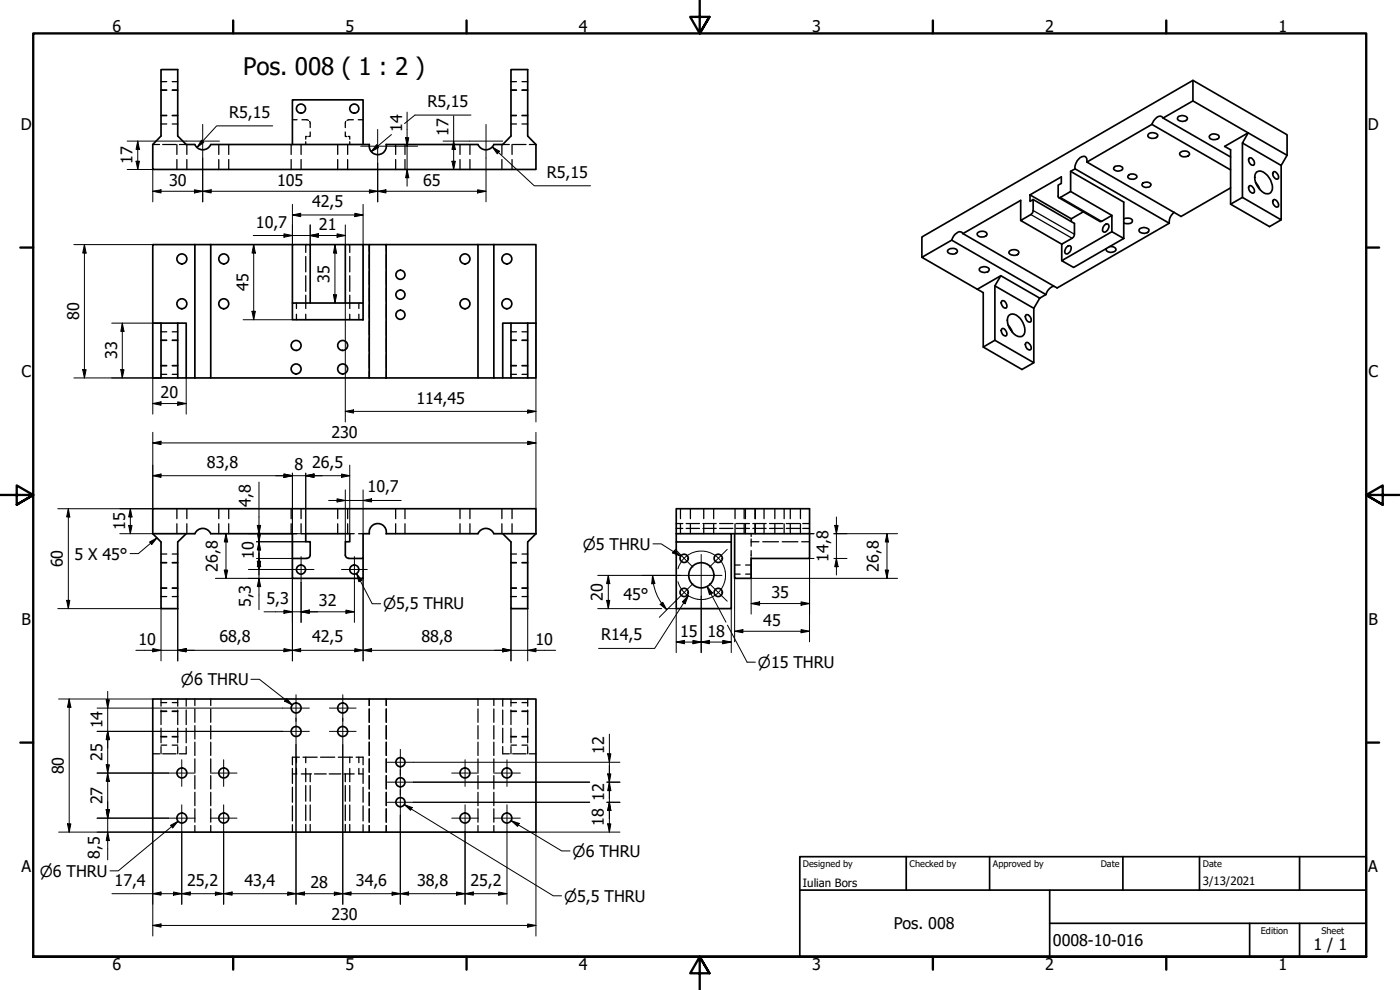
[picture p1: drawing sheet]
<svg xmlns="http://www.w3.org/2000/svg" width="420mm" height="297mm" viewBox="0 0 420 297" stroke-linecap="round" stroke-linejoin="round" font-family="sans-serif">
<!-- layer: Hidden (ISO) -->
<g fill="none" stroke="#000" stroke-width=".38">
<path d="M48.3 27h1.7M48.3 24.5h1.7M48.3 34.6h1.7M48.3 27.1h1.7M48.3 37.2h1.7M48.3 34.7h1.7M51.7 27h1.6M51.7 24.5h1.6M51.7 34.6h1.6M51.7 27.1h1.6M51.7 37.2h1.6M51.7 34.7h1.6"/>
<path d="M87.8 35.9h1.4M90.6 35.9l2 .2M92.9 36.4l.2 1.9M93.1 39.6v1.3h-.5M103.6 39.6v1.3h.5M103.8 36.4l-.2 1.9M106 35.9l-1.9 .2M107.5 35.9h1.5M153.4 27h1.6M153.4 24.5h1.6M153.4 34.6h1.6M153.4 27.1h1.6"/>
<path d="M153.4 37.2h1.6M153.4 34.7h1.6M156.7 27h1.7M156.7 24.5h1.7M156.7 34.6h1.7M156.7 27.1h1.7M156.7 37.2h1.7M156.7 34.7h1.7M45.8 43.4h2.1M48.8 43.4h4M53.1 43.4v2.9M53.1 47.9v2.9"/>
<path d="M53.8 43.4h2.1M56.1 43.4v2.9M56.1 47.9v2.9M65.7 43.4v2.9M65.7 47.9v2.9M68.6 43.4v2.9M68.6 47.9v2.9M87.4 43.4v2.9M87.4 47.9v2.9M90.4 43.4v2.9M90.4 47.9v2.9M91.8 42.5v.9"/>
<path d="M92.2 40.9h-.4v.9M101.3 43.4v2.9M101.3 47.9v2.9M104.3 43.4v2.9M104.3 47.9v2.9M104.5 40.9h.5v.9M105 42.5v.9M118.7 43.4v2.9M118.7 47.9v2.9M121.5 43.4v2.9M121.5 47.9v2.9M138 43.4v2.9"/>
<path d="M138 47.9v2.9M141 43.4v2.9M141 47.9v2.9M150.6 43.4v2.9M150.6 47.9v2.9M150.9 43.4h1.9M153.7 43.4v2.9M153.7 47.9v2.9M153.9 43.4h4M158.9 43.4h1.9M91.8 73.4v2.3M91.8 76.9v4.7"/>
<path d="M105 73.4v2.3M105 76.9v4.7M110.8 73.4v2M110.8 76.4v4M116 73.4v2M116 76.4v4M48.3 99.6h1.7M51.7 99.6h1.6M89 90.9v1.7M89 94.3v1.6M91.8 82.7v4.7M91.8 88.6v4"/>
<path d="M91.8 94.3v1.6M105 82.7v4.7M105 88.6v4M105 94.3v1.6M107.7 90.9v1.7M107.7 94.3v1.6M110.8 81.4v4M110.8 86.4v4M110.8 91.4v4M110.8 96.4v4M116 81.4v4M116 86.4v4"/>
<path d="M116 91.4v4M116 96.4v4M153.4 99.6h1.6M156.7 99.6h1.7M48.3 112.3h1.7M48.3 109.8h1.7M48.3 102h1.7M48.3 109.7h1.7M48.3 102.2h1.7M51.7 112.3h1.6M51.7 109.8h1.6M51.7 102h1.6"/>
<path d="M51.7 109.7h1.6M51.7 102.2h1.6M110.8 101.4v4M110.8 106.4v4M110.8 111.4v2M116 101.4v4M116 106.4v4M116 111.4v2M153.4 112.3h1.6M153.4 109.8h1.6M153.4 102h1.6M153.4 109.7h1.6"/>
<path d="M153.4 102.2h1.6M156.7 112.3h1.7M156.7 109.8h1.7M156.7 102h1.7M156.7 109.7h1.7M156.7 102.2h1.7M53.1 152.6v3M53.1 157.1v3M56.1 152.6v3M56.1 157.1v3M65.7 152.6v3M65.7 157.1v3"/>
<path d="M68.6 152.6v3M68.6 157.1v3M87.4 152.6v3M87.4 157.1v3M90.4 152.6v3M90.4 157.1v3M101.3 152.6v3M101.3 157.1v3M104.3 152.6v3M104.3 157.1v3M118.7 152.6v3M118.7 157.1v3"/>
<path d="M121.5 152.6v3M121.5 157.1v3M138 152.6v3M138 157.1v3M141 152.6v3M141 157.1v3M150.6 152.6v3M150.6 157.1v3M153.7 152.6v3M153.7 157.1v3M202.9 157.1h2M202.9 158.5h2"/>
<path d="M204.2 152.6v3M204.2 157.1v3M205.9 157.1h4M205.9 158.5h4M207.2 152.6v3M207.2 157.1v3M210.9 157.1h4M210.9 158.5h4M211.2 152.6v3M211.2 157.1v3M214.2 152.6v3M214.2 157.1v3"/>
<path d="M216 157.1h4M216 158.5h4M220.6 152.6v3M220.6 157.1v3M220.9 157.1h4M220.9 158.5h4M223.3 152.6v3M223.3 157.1v3M223.7 152.6v3M223.7 157.1v3M225.9 157.1h4M225.9 158.5h4"/>
<path d="M226.6 152.6v3M226.6 157.1v3M226.7 152.6v3M226.7 157.1v3M229.3 152.6v3M229.3 157.1v3M230.9 157.1h4M230.9 158.5h4M232.5 152.6v3M232.5 157.1v3M235.3 152.6v3M235.3 157.1v3"/>
<path d="M236 157.1h4M236 158.5h4M237.2 152.6v3M237.2 157.1v3M240.2 152.6v3M240.2 157.1v3M240.9 157.1h2.1M240.9 158.5h2.1M48.3 168.8h1.7M48.3 166.2h1.7M48.3 179h1.7M48.3 176.5h1.7"/>
<path d="M48.3 176.4h1.7M48.3 168.9h1.7M51.7 168.8h1.6M51.7 166.2h1.6M51.7 179h1.6M51.7 176.5h1.6M51.7 176.4h1.6M51.7 168.9h1.6M87.8 160.1h1.3M90.4 160.1h1.4M105 160.1h1.3M107.6 160.1h1.4"/>
<path d="M153.4 168.8h1.6M153.4 166.2h1.6M153.4 179h1.6M153.4 176.5h1.6M153.4 176.4h1.6M153.4 168.9h1.6M156.7 168.8h1.7M156.7 166.2h1.7M156.7 179h1.7M156.7 176.5h1.7M156.7 176.4h1.7M156.7 168.9h1.7"/>
<path d="M220.5 169.5h1.6M220.5 172.3h1.6M223.8 169.5h1.6M223.8 172.3h1.6M225.4 161.7v2.2M225.4 160.1v.9M225.4 165.2v1.7M225.4 167.2v.4M225.4 162.5h2.4M228.9 162.5h4.7M234.8 162.5h4.7M240.6 162.5h2.4"/>
<path d="M48.3 209.7v2.2M48.3 213v4.4M48.3 218.5v4.4M48.3 213.5h1.7M48.3 213.3h1.7M48.3 210.8h1.7M51.7 213.5h1.6M51.7 213.3h1.6M51.7 210.8h1.6M53.3 209.7v2.2M53.3 213v4.4M53.3 218.5v4.4"/>
<path d="M55.9 209.7v2.2M55.9 213v4.4M55.9 218.5v4.4M58.5 209.7v2M58.5 212.7v4M58.5 217.7v4M63.2 209.7v2M63.2 212.7v4M63.2 217.7v4M110.8 209.7v2M110.8 212.7v4M110.8 217.7v4"/>
<path d="M115.9 209.7v2M115.9 212.7v4M115.9 217.7v4M143.4 209.7v2M143.4 212.7v4M143.4 217.7v4M148.2 209.7v2M148.2 212.7v4M148.2 217.7v4M150.9 209.7v2.2M150.9 213v4.4M150.9 218.5v4.4"/>
<path d="M153.4 209.7v2.2M153.4 213v4.4M153.4 218.5v4.4M153.4 213.5h1.6M153.4 213.3h1.6M153.4 210.8h1.6M156.7 213.5h1.7M156.7 213.3h1.7M156.7 210.8h1.7M158.4 209.7v2.2M158.4 213v4.4M158.4 218.5v4.4"/>
<path d="M45.8 226.2h2.1M48.3 224v2.2M48.3 223.6h1.7M48.3 221.1h1.7M48.3 221h1.7M48.8 226.2h4M51.7 223.6h1.6M51.7 221.1h1.6M51.7 221h1.6M53.3 224v2.2M55.9 224v2.2h-2.1M58.5 222.7v4"/>
<path d="M58.5 227.7v4M58.5 232.7v4M58.5 237.7v4M63.2 222.7v4M63.2 227.7v4M63.2 232.7v4M63.2 237.7v4M87.8 232.2h1.3M87.8 230.6v4.5M87.8 236.2v4.5M89 227.2v1.6M89 230.6v1.6"/>
<path d="M89.9 227.2h-2.1v2.3M90.4 232.2h3.1M90.9 227.2h4.3M91.8 227.2v1.6M91.8 230.6v4M91.8 235.7v4.7M93.1 232.2v2.4M93.1 235.7v4.7M94.4 232.2h3.5M96.2 227.2h4.3M98.8 232.2h3.5M101.5 227.2h4.3"/>
<path d="M103.2 232.2h1.8v2.4M103.6 232.2v2.4M103.6 235.7v4.7M105 227.2v1.6M105 230.6v1.6h1.3M105 235.7v4.7M106.9 227.2h2.1v2.3M107.7 227.2v1.6M107.7 230.6v1.6h1.3M109 230.6v4.5M109 236.2v4.5M110.8 222.7v4"/>
<path d="M110.8 227.7v4M110.8 232.7v4M110.8 237.7v4M115.9 222.7v4M115.9 227.7v4M115.9 232.7v4M115.9 237.7v4M143.4 222.7v4M143.4 227.7v4M143.4 232.7v4M143.4 237.7v4M148.2 222.7v4"/>
<path d="M148.2 227.7v4M148.2 232.7v4M148.2 237.7v4M150.9 224v2.2h1.9M153.4 224v2.2M153.4 223.6h1.6M153.4 221.1h1.6M153.4 221h1.6M153.9 226.2h4M156.7 223.6h1.7M156.7 221.1h1.7M156.7 221h1.7"/>
<path d="M158.4 224v2.2M158.9 226.2h1.9M58.5 242.7v4M58.5 247.7v2M63.2 242.7v4M63.2 247.7v2M87.8 241.8v4.5M87.8 247.4v2.3M91.8 241.5v4.7M91.8 247.4v2.3M93.1 241.5v4.7M93.1 247.4v2.3"/>
<path d="M103.6 241.5v4.7M103.6 247.4v2.3M105 241.5v4.7M105 247.4v2.3M109 241.8v4.5M109 247.4v2.3M110.8 242.7v4M110.8 247.7v2M115.9 242.7v4M115.9 247.7v2M143.4 242.7v4M143.4 247.7v2"/>
<path d="M148.2 242.7v4M148.2 247.7v2"/>
</g>
<!-- layer: Visible (ISO) -->
<g fill="none" stroke="#000" stroke-width=".51">
<path d="M345.7 37.3l-19.5 11.3M345.7 37.3l23.6 13.7M349.1 35.4l8.9-5.1 16.6 9.6M349.1 35.4a1.34 1.34 0 0 0-2.4 .3l-1 1.6M349.1 35.4l20.2 11.7M353.5 35.2a1.82 1.82 0 0 1 2.9 .4 1.7 1.7 0 0 1-3-.1zM358 30.3v-6.2l-81.3 47v6.1M358 24.1l28.3 16.3v6.2M374.6 39.9l11.7 6.7-1.8 3-11.6-6.7zM374.6 39.9l-7.1 4 1.8 1v16.4l11.7 6.7 3.5-2M87.8 43.4v-13.4h21.2v13.4M110.8 43.4h-47.6a2.57 2.57 0 0 1-2.3 1.5 2.57 2.57 0 0 1-2.4-1.5"/>
<path d="M110.9 43.3a2.56 2.56 0 0 0 2.5 3.1 2.56 2.56 0 0 0 2.5-3h27.6a2.58 2.58 0 0 0 2.3 1.5 2.58 2.58 0 0 0 2.4-1.5h2.7l2.5-2.6v-19.9h5v19.9l2.4 2.6v7.4h-115v-7.4l2.5-2.6v-19.9h5v19.9l2.6 2.6h2.6M309.1 58.5v1.9l1-.5v3.3l-.2 .7-.5 .5-3.1 1.8 12.3 7.1M309.1 58.5l12.4 7.1M310.1 59.9l12.4 7.1v3.3l-.2 .7-.5 .5-3.2 1.8v4.9M317.8 59.3l12.3 7.2 .5-.1 3.1-1.8v4.9M321.3 51.4l15.9 9.2v11l-15 8.6-3.6-2 15.1-8.7 3.5 2.1M321.3 51.4v6.1l-3 1.7-.4 .2-.3-.3v-3.6l.9-.5v-1.9l-9.4 5.4M321.3 57.5l12.4 7.1M322.6 50.7l-1.3 .7M322.6 50.7l28.3 16.3M326.2 48.6a1.23 1.23 0 0 0-.4-1.5 1.23 1.23 0 0 0-1.6 .2l-.9 .9a3.5 3.5 0 0 0-.7 2.5M326.2 48.6l28.3 16.3 14.8-8.5"/>
<path d="M334.6 50l.4-.2a1.29 1.29 0 0 1 1.9 .9 1.63 1.63 0 0 1-2.7-.2zM338.8 52.4l1-.2a1.19 1.19 0 0 1 1.4 1 1.68 1.68 0 0 1-2.7-.3zM343.1 54.8l.4-.1a1.26 1.26 0 0 1 1.9 .9 1.57 1.57 0 0 1-2.7-.2zM344.6 40.3a1.82 1.82 0 0 1 2.9 .5 1.94 1.94 0 0 1-3 .1zM354.1 45.8a1.72 1.72 0 0 1 2.9 .5 1.73 1.73 0 0 1-3-.2zM363 40.7a1.8 1.8 0 0 1 2.9 .4 1.87 1.87 0 0 1-2.9 .2zM372.9 42.9v16.3l11.6 6.8v-16.4M372.9 59.2l-3.6 2.1M375 55.7a1.46 1.46 0 0 1 1.2 2.2 1.43 1.43 0 0 1-1.2-2.2zM375 47.4a1.49 1.49 0 0 1 1.2 2.2 1.49 1.49 0 0 1-1.2-2.2zM376.8 54.7l1.3 2.1M377.1 51.6a2.52 2.52 0 0 1 3.3 1 4.2 4.2 0 0 1 .9 5.2 2.36 2.36 0 0 1-3.2-1 4.2 4.2 0 0 1-1-5.2z"/>
<path d="M382.2 59.9a1.46 1.46 0 0 1 1.3 2.2 1.43 1.43 0 0 1-1.3-2.2zM382.2 51.5a1.46 1.46 0 0 1 1.3 2.2 1.43 1.43 0 0 1-1.3-2.2zM58.5 73.4h-12.7v23.6M58.5 73.4h29.3M58.5 73.4v40M63.2 73.4v40h-4.7M93.1 73.4h10.5M109 73.4h1.8M110.8 73.4h5.1v40h-5.1zM115.9 73.4h32.3M143.4 73.4v40h4.8M148.2 73.4h12.6v23.6"/>
<path d="M148.2 73.4v40M284.5 75a1.75 1.75 0 0 1 2.8 .4 1.7 1.7 0 0 1-2.9-.1zM285.6 72.1l-8.9 5.1 16.6 9.6M285.6 72.1l28.3 16.3M289 70.1a1.13 1.13 0 0 0-1.9-.1l-.9 .9-.6 1.2M293.4 69.9a1.72 1.72 0 0 1 2.8 .4 1.73 1.73 0 0 1-3-.1zM303 75.4a1.75 1.75 0 0 1 2.8 .4 1.7 1.7 0 0 1-3-.1zM306.3 66.2v-6.1l-17.3 10M320.2 74.1l.7-.4 .3 .1a1.6 1.6 0 0 1-1.2 2.4l-.3-.1a1.5 1.5 0 0 1 .5-2zM325.1 63.5l-3.6 2.1v.9M331.5 67.5l.7-.3h.3a1.6 1.6 0 0 1-1.2 2.4l-.4-.3v-.4zM332.9 74a1.36 1.36 0 0 1 2 1 1.79 1.79 0 0 1-3-.1l.1-.3"/>
<path d="M337.2 65.7l.9-.2a1.12 1.12 0 0 1 1.2 0 1.12 1.12 0 0 1 .5 1.1 2.27 2.27 0 0 1-2.6 .3M341.9 68.8l.8-.4 1-.1a.88 .88 0 0 1 1 1.2l-.7 .4-1 .1a1 1 0 0 1-1.2-.9zM350.9 67l-33.7 19.4-28.2-16.3M352.4 63.7l-.5 .4a3.6 3.6 0 0 0-1 2.9M48.3 97h-2.5v16.4h2.5M53.3 97h2.6v16.4h-2.6M53.3 97h-5v16.4h5M53.3 97v16.4M87.8 90.9h21.2v5h-21.2zM87.8 90.9v-17.5h5.3v17.5M103.6 90.9v-17.5h5.4v17.5M153.4 97h-2.5v16.4h2.5"/>
<path d="M158.4 97h-5v16.4h5M158.4 97h2.4M158.4 97v16.4M160.8 97v16.4h-2.4M293.3 86.8l1.8 1v16.3l11.6 6.8 3.6-2.1M294 80.5a1.8 1.8 0 0 1 2.9 .4 1.7 1.7 0 0 1-3-.1zM298.6 85.8v16.3l11.7 6.7v-16.3M300.4 82.7l11.6 6.8-1.7 3-11.7-6.7zM300.4 82.7l-7.1 4.1M300.7 98.6a1.46 1.46 0 0 1 1.2 2.2 1.43 1.43 0 0 1-1.2-2.2zM300.7 90.2a1.5 1.5 0 0 1 1.2 2.2 1.5 1.5 0 0 1-1.2-2.2zM302.6 97.5l1.2 2.2"/>
<path d="M302.9 94.5a2.43 2.43 0 0 1 3.2 1 4.3 4.3 0 0 1 .9 5.2 2.3 2.3 0 0 1-3.2-1 4.1 4.1 0 0 1-.9-5.2zM308 94.4a1.49 1.49 0 0 1 1.2 2.2 1.49 1.49 0 0 1-1.2-2.2zM313.9 88.4l-1.9 1.1M316.3 85.9a3.4 3.4 0 0 0-2.4 2.5M55.9 113.4h2.6M63.2 113.4h47.6M115.9 113.4h27.5M148.2 113.4h2.7M298.6 102.1l-3.5 2M308 102.8a1.46 1.46 0 0 1 1.2 2.2 1.43 1.43 0 0 1-1.2-2.2zM45.8 160.1v-7.5h115v7.5M45.8 160.1l2.5 2.5v20h5v-20l2.6-2.5"/>
<path d="M45.8 160.1h12.7M58.5 160.1a2.57 2.57 0 0 1 2.4-1.6 2.57 2.57 0 0 1 2.3 1.6h24.6v7.5M87.8 167.6v5.9h21.2v-5.9M87.8 167.6h4.3M93.1 166.5a.98 .98 0 0 1-1 1M93.1 166.5v-4h-1.3v-2.4h13.2v2.4h-1.4v4M103.6 166.5a.98 .98 0 0 0 1 1M110.8 160.1h-1.8v7.5h-4.4M110.9 160.2a2.57 2.57 0 0 1 2.5-3.1 2.57 2.57 0 0 1 2.5 3.1M115.9 160.1h27.6a2.57 2.57 0 0 1 2.3-1.6 2.57 2.57 0 0 1 2.4 1.6h12.6M150.9 160.1l2.5 2.5v20h5v-20l2.4-2.5M202.9 160.1h16.6v2.5h-16.6z"/>
<path d="M202.9 160.1v-7.5h40.1v7.5h-23.5M202.9 162.6v20h16.6v-20M220.5 160.1v13.4h4.9v-5.9h17.6v-7.5M45.8 209.7h115v40h-115z"/>
<circle cx="90.3" cy="32.6" r="1.37"/>
<circle cx="106.3" cy="32.6" r="1.37"/>
<circle cx="54.6" cy="77.7" r="1.49"/>
<circle cx="67.2" cy="77.7" r="1.49"/>
<circle cx="139.5" cy="77.7" r="1.49"/>
<circle cx="152.1" cy="77.7" r="1.49"/>
<circle cx="54.6" cy="91.1" r="1.49"/>
<circle cx="67.2" cy="91.1" r="1.49"/>
<circle cx="120.2" cy="88.4" r="1.37"/>
<circle cx="120.2" cy="94.4" r="1.37"/>
<circle cx="120.2" cy="82.4" r="1.37"/>
<circle cx="139.5" cy="91.1" r="1.49"/>
<circle cx="152.1" cy="91.1" r="1.49"/>
<circle cx="88.9" cy="103.6" r="1.49"/>
<circle cx="88.9" cy="110.7" r="1.49"/>
<circle cx="102.8" cy="103.6" r="1.49"/>
<circle cx="102.8" cy="110.7" r="1.49"/>
<circle cx="90.3" cy="170.9" r="1.37"/>
<circle cx="106.3" cy="170.9" r="1.37"/>
<circle cx="205.3" cy="177.8" r="1.24"/>
<circle cx="205.3" cy="167.5" r="1.24"/>
<circle cx="210.5" cy="172.6" r="3.8"/>
<circle cx="215.6" cy="167.5" r="1.24"/>
<circle cx="215.6" cy="177.8" r="1.24"/>
<circle cx="88.9" cy="212.4" r="1.49"/>
<circle cx="88.9" cy="219.5" r="1.49"/>
<circle cx="102.8" cy="219.5" r="1.49"/>
<circle cx="102.8" cy="212.4" r="1.49"/>
<circle cx="54.6" cy="231.9" r="1.49"/>
<circle cx="67.2" cy="231.9" r="1.49"/>
<circle cx="120.2" cy="234.7" r="1.37"/>
<circle cx="120.2" cy="228.7" r="1.37"/>
<circle cx="139.5" cy="231.9" r="1.49"/>
<circle cx="152.1" cy="231.9" r="1.49"/>
<circle cx="54.6" cy="245.4" r="1.49"/>
<circle cx="67.2" cy="245.4" r="1.49"/>
<circle cx="120.2" cy="240.7" r="1.37"/>
<circle cx="139.5" cy="245.4" r="1.49"/>
<circle cx="152.1" cy="245.4" r="1.49"/>
</g>
<!-- layer: Visible Narrow (ISO) -->
<path d="M318.3 59.2l12.3 7.2M309.4 64.4l12.4 7.1M310.1 63.2l12.4 7.1" fill="none" stroke="#000" stroke-width=".38"/>
<!-- layer: Border (ISO) -->
<g fill="none" stroke="#000" stroke-width=".7">
<path d="M70 6.1v3.9M140 6.1v3.9M210 0v10l-2.9-4.9h5.8l-2.9 4.9 2.9-4.9M280 6.1v3.9M350 6.1v3.9M6.1 74.3h3.9M410 74.3h3.9M0 148.5h10l-5-2.8v5.7l5-2.9-5 2.9M420 148.5h-10l5-2.8v5.7l-5-2.9 5 2.9M6.1 222.8h3.9M410 222.8h3.9M10 287.1v-277.1h400v277.1h-400h400"/>
<path d="M70 287.1v3.8M140 287.1v3.8M212.9 292l-2.9-4.9 2.9 4.9h-5.8l2.9-4.9v9.9M280 287.1v3.8M350 287.1v3.8"/>
</g>
<!-- layer: Title (ISO) -->
<path d="M240 257h170v30.1h-170zM272 257v10.1M297 257v10.1M337 257v10.1M360 257v10.1M390 257v10.1M240 267.1h170M315 277h95M315 267.1v20M375 277v10.1M390 277v10.1" fill="none" stroke="#000" stroke-width=".51"/>
<!-- layer: Dimension (ISO) -->
<g fill="none" stroke="#000" stroke-width=".3">
<path d="M81.9 37.8h-16.9l-5.9 6.4M122.2 33.6v22.3M136.1 34.7v16.1M141.4 34.5h-16.9l-3.1 2.6M38.2 50.8h7.6v9.8M38.2 42.3h17.7M40.8 48.4h1l-.5 2.4zM41.3 42.3l.5 2.5h-1zM41.3 42.3v8.5M45.8 57.4l2.5-.5v1zM45.8 57.4h100.1M58.4 56.9l2.4 .5-2.4 .5z"/>
<path d="M60.5 42.1l.7 .6-2.1 1.5zM60.8 57.4l2.6-.5v1zM60.8 47.4v13.2M110.9 56.9l2.4 .5-2.4 .5zM113 43.5l.6 .8-2.2 1.2zM113.3 57.4l2.5-.5v1zM113.3 48.9v11.7M117.5 40.4l-6.1 5.1M118.4 43.9h6.9M121.7 41.3h1l-.5 2.6zM122.2 50.8l.5 2.5h-1zM133 42.3h7.8"/>
<path d="M135.6 48.4h1.1l-.6 2.4zM136.1 42.3l.6 2.5h-1.1zM143.3 56.9l2.6 .5-2.6 .5zM145.9 47.4v13.2M147.8 44.1l2.1 1.3-.7 .8zM147.8 44.1l12.5 11.6h16.9M22.2 73.4h23.6M25.3 73.4l.5 2.5h-1zM25.3 73.4v40M76 70.7h27.6M76.1 73.4l.5 2.5h-1zM76.1 73.4v22.5"/>
<path d="M85.2 70.2l2.6 .5-2.6 .5zM87.8 64.5l2.4-.5v1zM87.8 61.3v12.1M87.8 64.5h21.2M93.1 70.7l2.5-.5v1zM93.1 67.5v5.9M100.5 73.4l.5 2.5h-.9zM100.5 73.4v17.5M101.2 70.2l2.4 .5-2.4 .5zM103.6 67.5v5.9M106.5 64l2.5 .5-2.5 .5zM109 61.3v12.1"/>
<path d="M33.5 97h14.8M36.7 97l.5 2.4h-.9zM36.7 97v16.4M73 95.9h14.8M75.6 93.4h1l-.5 2.5zM100.1 88.4h.9l-.5 2.5zM103.6 90.9v35.7M160.8 97v29.6M22.2 113.4h26.1M24.8 110.9h1l-.5 2.5zM36.3 110.9h.9l-.5 2.5zM45.8 113.4v10.9"/>
<path d="M55.9 113.4v10.9M45.8 132.9l2.5-.5v1zM45.8 121.1l2.5-.5v1zM45.8 129.7v22.9h-28.5M45.8 132.9h115M45.8 121.1h10.1M53.3 120.6l2.6 .5-2.6 .5zM103.6 123.4l2.5-.4v.9zM103.6 123.4h57.2M105 139.6v20.5M158.4 132.4l2.4 .5-2.4 .5zM158.4 123l2.4 .4-2.4 .5z"/>
<path d="M160.8 129.7v22.9M20.5 152.6l.5 2.5h-1zM20.5 152.6v30M38.6 157.7h1l-.5 2.4zM39.1 152.6l.5 2.5h-1zM39.1 152.6v7.5M45.8 142.7l2.5-.5v1zM45.8 142.7h59.2M77.2 157.7h1l-.5 2.4zM77.7 144.6v38.3M85.2 142.2l2.6 .5-2.6 .5zM87.8 142v28.8"/>
<path d="M91.8 142.7l2.4-.5v1zM91.8 142v18.1h-13.1M98.6 150.2h21.8M101.2 149.7l2.4 .5-2.4 .4zM102.5 142.2l2.5 .5-2.5 .5zM103.6 147v15.5M109 150.2l2.5-.5v.9zM109 147v13.1M250.5 157.7h1l-.5 2.4zM251 155.1v17.4M35.9 160.1h9.9M64.6 173.5h23.2"/>
<path d="M67.3 171.1h1l-.5 2.4zM67.8 160.1l.5 2.5h-1zM67.8 160.1v13.4M74.5 160.1h2.2M74.5 170.9h12M77 167.6h10.8M77 162.5h14.8M77.2 160h1l-.5 2.5zM77.2 168.4h1l-.5 2.5zM77.7 162.5l.5 2.5h-1zM77.7 167.6l.5 2.4h-1zM77.7 173.5l.5 2.5h-1z"/>
<path d="M87.8 171v27.3M90.4 174.7v12M106.4 174.7v12M109 173.5v24.8M179.4 172.6h24.8M182.6 172.6l.4 2.5h-.9zM182.6 172.6v10M195.8 172.6l.7 2.5-.9 .1zM195.8 172.6a15.2 15.2 0 0 0 2.8 8.4M206.6 178.7l-1 2.5-.8-.6zM206.6 178.7l-10.1 15.8h-16.9M210.4 178.9v16.9"/>
<path d="M220.5 173.5v19.1M225.4 167.6v16.7M225.4 173.5h44M243 160.1h1.3M244.3 167.6h-1.3v25M250.3 160.1h19.1M250.3 167.6h3.9M251 167.6l.5 2.4h-1zM265.7 171.1h.9l-.4 2.4zM266.2 160.1l.4 2.5h-.9zM266.2 160.1v13.4M17.3 182.6h31v15.7"/>
<path d="M20 180.1h1l-.5 2.5zM40.8 195.1h126M45.8 194.6l2.5 .5-2.5 .5zM53.3 195.1l2.6-.5v1zM53.3 182.6v15.7M79.2 183.6h27.2M85.2 194.6l2.6 .5-2.6 .5zM85.2 183.1l2.6 .5-2.6 .4zM87.8 195.1l2.4-.5v1zM90.4 183.6l2.4-.5v.9zM103.8 183.1l2.6 .5-2.6 .4zM106.5 194.6l2.5 .5-2.5 .5z"/>
<path d="M109 195.1l2.5-.5v1zM150.9 194.6l2.5 .5-2.5 .5zM153.4 182.6v15.7M158.4 195.1l2.4-.5v1zM158.4 182.6v15.7M179.4 182.6h19.2M182.1 180.1h.9l-.4 2.5zM198.1 181.3l.8-.6 1.2 2.2zM198.5 181l1.6 1.9M200.3 182.6h2.6v13.2M202.7 180.4l-4.8 4.8M202.9 192.6l2.5-.5v1.1z"/>
<path d="M202.9 192.6h16.6M208 192.1l2.4 .5-2.4 .6zM210.4 192.6l2.5-.5v1.1zM216.9 192.1l2.6 .5-2.6 .6zM219.5 182.6v13.2M220.5 189.4l2.4-.5v1zM220.5 189.4h22.5M225.4 181.1l2.6-.5v1zM225.4 181.1h17.6M240.4 188.9l2.6 .5-2.6 .5zM240.4 180.6l2.6 .5-2.6 .5zM17.6 209.7h28.2"/>
<path d="M20.8 209.7l.5 2.5h-1zM20.8 209.7v40M29.1 219.4h55.7M29.1 212.5h55.7M31.9 210h.9l-.5 2.5zM32.3 219.4l.5 2.5h-.9zM32.3 207.4v50.6M29.1 232h21.4M31.9 229.5h.9l-.5 2.5zM32.3 232l.5 2.4h-.9zM88.8 223.4v47.9M102.9 223.4v47.9"/>
<path d="M124 234.7h15.4M124 228.7h15.4M139.6 234.7h12.4M139.6 228.7h12.4M152.2 234.7h24.8M152.2 228.7h33.9M182.1 234.7h4M182.4 232.2h.9l-.4 2.5zM182.4 226.2h.9l-.4 2.5zM182.9 234.7l.4 2.5h-.9zM182.9 220.3v29.4M17.6 249.7h28.2v31.1"/>
<path d="M20.3 247.2h1l-.5 2.5zM29.1 245.5h21.4M31.9 242.9h.9l-.5 2.6zM32.3 249.7l.5 2.5h-.9zM54.5 249.5v21.8M67.1 249.5v21.8M120.1 244.6v26.7M124 240.7h53M139.6 249.5v21.8M152.1 249.5v21.8M182.1 240.7h4M182.4 247.2h.9l-.4 2.5z"/>
<path d="M182.9 240.7l.4 2.5h-.9zM186.1 249.7h-25.3v31.1M33.6 268.1h118.5M45.8 268.1l2.5-.5v1zM45.8 277.7l2.5-.5v1zM45.8 277.7h115M52.1 267.6l2.4 .5-2.4 .5zM54.5 268.1l2.6-.5v1zM64.6 267.6l2.5 .5-2.5 .5zM67.1 268.1l2.6-.5v1zM86.4 267.6l2.4 .5-2.4 .5zM88.8 268.1l2.6-.5v1z"/>
<path d="M100.3 267.6l2.6 .5-2.6 .5zM102.9 268.1l2.4-.5v1zM117.7 267.6l2.4 .5-2.4 .5zM120.1 268.1l2.5-.5v1zM137 267.6l2.6 .5-2.6 .5zM139.6 268.1l2.4-.5v1zM149.7 267.6l2.4 .5-2.4 .5zM158.4 277.2l2.4 .5-2.4 .5z"/>
</g>
<g fill="#000">
<path d="M40.8 48.4h1l-.5 2.4z" fill-rule="evenodd"/>
<path d="M41.3 42.3l.5 2.5h-1z" fill-rule="evenodd"/>
<path d="M45.8 57.4l2.5-.5v1z" fill-rule="evenodd"/>
<path d="M58.4 56.9l2.4 .5-2.4 .5z" fill-rule="evenodd"/>
<path d="M60.5 42.1l.7 .6-2.1 1.5z" fill-rule="evenodd"/>
<path d="M60.8 57.4l2.6-.5v1z" fill-rule="evenodd"/>
<path d="M110.9 56.9l2.4 .5-2.4 .5z" fill-rule="evenodd"/>
<path d="M113 43.5l.6 .8-2.2 1.2z" fill-rule="evenodd"/>
<path d="M113.3 57.4l2.5-.5v1z" fill-rule="evenodd"/>
<path d="M121.7 41.3h1l-.5 2.6z" fill-rule="evenodd"/>
<path d="M122.2 50.8l.5 2.5h-1z" fill-rule="evenodd"/>
<path d="M135.6 48.4h1.1l-.6 2.4z" fill-rule="evenodd"/>
<path d="M136.1 42.3l.6 2.5h-1.1z" fill-rule="evenodd"/>
<path d="M143.3 56.9l2.6 .5-2.6 .5z" fill-rule="evenodd"/>
<path d="M147.8 44.1l2.1 1.3-.7 .8z" fill-rule="evenodd"/>
<path d="M25.3 73.4l.5 2.5h-1z" fill-rule="evenodd"/>
<path d="M76.1 73.4l.5 2.5h-1z" fill-rule="evenodd"/>
<path d="M85.2 70.2l2.6 .5-2.6 .5z" fill-rule="evenodd"/>
<path d="M87.8 64.5l2.4-.5v1z" fill-rule="evenodd"/>
<path d="M93.1 70.7l2.5-.5v1z" fill-rule="evenodd"/>
<path d="M93.1 70.7l2.5-.5v1z" fill-rule="evenodd"/>
<path d="M100.5 73.4l.5 2.5h-.9z" fill-rule="evenodd"/>
<path d="M101.2 70.2l2.4 .5-2.4 .5z" fill-rule="evenodd"/>
<path d="M106.5 64l2.5 .5-2.5 .5z" fill-rule="evenodd"/>
<path d="M36.7 97l.5 2.4h-.9z" fill-rule="evenodd"/>
<path d="M75.6 93.4h1l-.5 2.5z" fill-rule="evenodd"/>
<path d="M100.1 88.4h.9l-.5 2.5z" fill-rule="evenodd"/>
<path d="M24.8 110.9h1l-.5 2.5z" fill-rule="evenodd"/>
<path d="M36.3 110.9h.9l-.5 2.5z" fill-rule="evenodd"/>
<path d="M45.8 132.9l2.5-.5v1z" fill-rule="evenodd"/>
<path d="M45.8 121.1l2.5-.5v1z" fill-rule="evenodd"/>
<path d="M53.3 120.6l2.6 .5-2.6 .5z" fill-rule="evenodd"/>
<path d="M103.6 123.4l2.5-.4v.9z" fill-rule="evenodd"/>
<path d="M158.4 132.4l2.4 .5-2.4 .5z" fill-rule="evenodd"/>
<path d="M158.4 123l2.4 .4-2.4 .5z" fill-rule="evenodd"/>
<path d="M20.5 152.6l.5 2.5h-1z" fill-rule="evenodd"/>
<path d="M38.6 157.7h1l-.5 2.4z" fill-rule="evenodd"/>
<path d="M39.1 152.6l.5 2.5h-1z" fill-rule="evenodd"/>
<path d="M45.8 142.7l2.5-.5v1z" fill-rule="evenodd"/>
<path d="M77.2 157.7h1l-.5 2.4z" fill-rule="evenodd"/>
<path d="M85.2 142.2l2.6 .5-2.6 .5z" fill-rule="evenodd"/>
<path d="M85.2 142.2l2.6 .5-2.6 .5z" fill-rule="evenodd"/>
<path d="M91.7 142.7l2.5-.5v1z" fill-rule="evenodd"/>
<path d="M91.7 142.7l2.5-.5v1z" fill-rule="evenodd"/>
<path d="M101.2 149.7l2.4 .5-2.4 .4z" fill-rule="evenodd"/>
<path d="M102.5 142.2l2.5 .5-2.5 .5z" fill-rule="evenodd"/>
<path d="M109 150.2l2.5-.5v.9z" fill-rule="evenodd"/>
<path d="M250.5 157.7h1l-.5 2.4z" fill-rule="evenodd"/>
<path d="M67.3 171.1h1l-.5 2.4z" fill-rule="evenodd"/>
<path d="M67.8 160.1l.5 2.5h-1z" fill-rule="evenodd"/>
<path d="M77.2 160h1l-.5 2.5z" fill-rule="evenodd"/>
<path d="M77.2 168.4h1l-.5 2.5z" fill-rule="evenodd"/>
<path d="M77.7 162.5l.5 2.5h-1z" fill-rule="evenodd"/>
<path d="M77.7 167.6l.5 2.4h-1z" fill-rule="evenodd"/>
<path d="M77.7 173.5l.5 2.5h-1z" fill-rule="evenodd"/>
<path d="M182.6 172.6l.4 2.5h-.9z" fill-rule="evenodd"/>
<path d="M195.8 172.6l.7 2.5-.9 .1z" fill-rule="evenodd"/>
<path d="M251 167.6l.5 2.4h-1z" fill-rule="evenodd"/>
<path d="M265.7 171.1h.9l-.4 2.4z" fill-rule="evenodd"/>
<path d="M266.2 160.1l.4 2.5h-.9z" fill-rule="evenodd"/>
<path d="M20 180.1h1l-.5 2.5z" fill-rule="evenodd"/>
<path d="M45.8 194.6l2.5 .5-2.5 .5z" fill-rule="evenodd"/>
<path d="M53.3 195.1l2.6-.5v1z" fill-rule="evenodd"/>
<path d="M53.3 195.1l2.6-.5v1z" fill-rule="evenodd"/>
<path d="M85.2 194.6l2.6 .5-2.6 .5z" fill-rule="evenodd"/>
<path d="M85.2 183.1l2.6 .5-2.6 .4z" fill-rule="evenodd"/>
<path d="M87.8 195.1l2.4-.5v1z" fill-rule="evenodd"/>
<path d="M90.4 183.6l2.4-.5v.9z" fill-rule="evenodd"/>
<path d="M90.4 183.6l2.4-.5v.9z" fill-rule="evenodd"/>
<path d="M103.8 183.1l2.6 .5-2.6 .4z" fill-rule="evenodd"/>
<path d="M106.5 194.6l2.5 .5-2.5 .5z" fill-rule="evenodd"/>
<path d="M109 195.1l2.5-.5v1z" fill-rule="evenodd"/>
<path d="M150.9 194.6l2.5 .5-2.5 .5z" fill-rule="evenodd"/>
<path d="M150.9 194.6l2.5 .5-2.5 .5z" fill-rule="evenodd"/>
<path d="M158.4 195.1l2.4-.5v1z" fill-rule="evenodd"/>
<path d="M182.1 180.1h.9l-.4 2.5z" fill-rule="evenodd"/>
<path d="M198.1 181.3l.8-.6 1.2 2.2z" fill-rule="evenodd"/>
<path d="M202.9 192.6l2.5-.5v1.1z" fill-rule="evenodd"/>
<path d="M206.6 178.7l-1 2.5-.8-.6z" fill-rule="evenodd"/>
<path d="M208 192.1l2.4 .5-2.4 .6z" fill-rule="evenodd"/>
<path d="M210.4 192.6l2.5-.5v1.1z" fill-rule="evenodd"/>
<path d="M216.9 192.1l2.6 .5-2.6 .6z" fill-rule="evenodd"/>
<path d="M220.5 189.4l2.4-.5v1z" fill-rule="evenodd"/>
<path d="M225.4 181.1l2.6-.5v1z" fill-rule="evenodd"/>
<path d="M240.4 188.9l2.6 .5-2.6 .5z" fill-rule="evenodd"/>
<path d="M240.4 180.6l2.6 .5-2.6 .5z" fill-rule="evenodd"/>
<path d="M20.8 209.7l.5 2.5h-1z" fill-rule="evenodd"/>
<path d="M31.9 210h.9l-.5 2.5z" fill-rule="evenodd"/>
<path d="M31.9 229.5h.9l-.5 2.5z" fill-rule="evenodd"/>
<path d="M32.3 232l.5 2.4h-.9z" fill-rule="evenodd"/>
<path d="M32.3 219.4l.5 2.5h-.9z" fill-rule="evenodd"/>
<path d="M32.3 219.4l.5 2.5h-.9z" fill-rule="evenodd"/>
<path d="M182.4 232.2h.9l-.4 2.5z" fill-rule="evenodd"/>
<path d="M182.4 226.2h.9l-.4 2.5z" fill-rule="evenodd"/>
<path d="M182.9 234.7l.4 2.5h-.9z" fill-rule="evenodd"/>
<path d="M20.3 247.2h1l-.5 2.5z" fill-rule="evenodd"/>
<path d="M31.9 242.9h.9l-.5 2.6z" fill-rule="evenodd"/>
<path d="M31.9 242.9h.9l-.5 2.6z" fill-rule="evenodd"/>
<path d="M32.3 249.7l.5 2.5h-.9z" fill-rule="evenodd"/>
<path d="M182.4 247.2h.9l-.4 2.5z" fill-rule="evenodd"/>
<path d="M182.9 240.7l.4 2.5h-.9z" fill-rule="evenodd"/>
<path d="M182.9 240.7l.4 2.5h-.9z" fill-rule="evenodd"/>
<path d="M45.8 268.1l2.5-.5v1z" fill-rule="evenodd"/>
<path d="M45.8 277.7l2.5-.5v1z" fill-rule="evenodd"/>
<path d="M52.1 267.6l2.4 .5-2.4 .5z" fill-rule="evenodd"/>
<path d="M54.5 268.1l2.6-.5v1z" fill-rule="evenodd"/>
<path d="M64.6 267.6l2.5 .5-2.5 .5z" fill-rule="evenodd"/>
<path d="M67.1 268.1l2.6-.5v1z" fill-rule="evenodd"/>
<path d="M86.4 267.6l2.4 .5-2.4 .5z" fill-rule="evenodd"/>
<path d="M88.8 268.1l2.6-.5v1z" fill-rule="evenodd"/>
<path d="M100.3 267.6l2.6 .5-2.6 .5z" fill-rule="evenodd"/>
<path d="M102.9 268.1l2.4-.5v1z" fill-rule="evenodd"/>
<path d="M117.7 267.6l2.4 .5-2.4 .5z" fill-rule="evenodd"/>
<path d="M120.1 268.1l2.5-.5v1z" fill-rule="evenodd"/>
<path d="M137 267.6l2.6 .5-2.6 .5z" fill-rule="evenodd"/>
<path d="M139.6 268.1l2.4-.5v1z" fill-rule="evenodd"/>
<path d="M149.7 267.6l2.4 .5-2.4 .5z" fill-rule="evenodd"/>
<path d="M158.4 277.2l2.4 .5-2.4 .5z" fill-rule="evenodd"/>
</g>
<!-- layer: Center Mark (ISO) -->
<g fill="none" stroke="#000" stroke-width=".3">
<path d="M60.8 37.3v10.1M113.3 38.8v10.1M145.9 37.3v10.1M55.9 42.3h9.9M108.3 43.9h10.1M140.8 42.3h10.1M86.5 170.9h7.7M90.4 167v7.7M102.5 170.9h7.7M106.4 167v7.7M202.7 164.8l5.3 5.4M204.2 172.6h12.5"/>
<path d="M208 175.1l-5.3 5.3M210.4 166.4v12.5M212.9 175.1l5.3 5.3M218.2 164.8l-5.3 5.4M84.8 219.4h8M84.8 212.5h8M88.8 215.4v8M88.8 208.5v8M98.9 212.5h8M98.9 219.4h8M102.9 208.5v8M102.9 215.4v8"/>
<path d="M50.5 232h8M54.5 228v8M63.1 232h8M67.1 228v8M116.3 228.7h7.7M116.3 234.7h7.7M120.1 224.8v7.8M120.1 230.8v7.8M120.1 236.8v7.8M135.6 232h8M139.6 228v8M148.1 232h8"/>
<path d="M152.1 228v8M50.5 245.5h8M54.5 241.5v8M63.1 245.5h8M67.1 241.5v8M116.3 240.7h7.7M135.6 245.5h8M139.6 241.5v8M148.1 245.5h8M152.1 241.5v8"/>
</g>
<!-- layer: Symbol (ISO) -->
<g fill="none" stroke="#000" stroke-width=".3">
<path d="M44.9 162.6l2.2-1.2-1.6 2zM47.1 161.4l-5.6 4.7h-2.4M107 172.1l1.6 2-.9 .4zM107 172.1l4.7 9.1h2.5M196 163.2h2.4l5.9 3.7M202.4 165.1l1.9 1.8-2.4-1zM212.2 175.9l1.6 2-.9 .5zM212.2 175.9l5.7 10.8M218.3 187.6l5.9 11.1h2.5M75.3 203.8h2.6l9.8 7.7M86 209.6l1.7 1.9-2.3-1.1zM51.2 247.6l2.2-1.2-1.6 2z"/>
<path d="M53.4 246.4l-17.9 14.9h-2.5M121.3 241.4l2.4 .9-.5 .8zM121.3 241.4l44.8 27.4h2.4M153.4 246.2l2.4 .9-.5 .9zM153.4 246.2l15.2 9.1h2.5"/>
</g>
<g fill="#000">
<path d="M44.9 162.6l2.2-1.2-1.6 2z" fill-rule="evenodd"/>
<path d="M107 172.1l1.6 2-.9 .4z" fill-rule="evenodd"/>
<path d="M202.4 165.1l1.9 1.8-2.4-1z" fill-rule="evenodd"/>
<path d="M212.2 175.9l1.6 2-.9 .5z" fill-rule="evenodd"/>
<path d="M86 209.6l1.7 1.9-2.3-1.1z" fill-rule="evenodd"/>
<path d="M51.2 247.6l2.2-1.2-1.6 2z" fill-rule="evenodd"/>
<path d="M121.3 241.4l2.4 .9-.5 .8z" fill-rule="evenodd"/>
<path d="M153.4 246.2l2.4 .9-.5 .9z" fill-rule="evenodd"/>
</g>
<!-- layer: Centerline (ISO) -->
<path d="M203.5 170.7a7.3 7.3 0 0 1 11.2-4 7.3 7.3 0 0 1 0 11.9 7.3 7.3 0 0 1-11.2-4.1" fill="none" stroke="#000" stroke-width=".3"/>
<text font-size="7.2" x="73" y="22.5">Pos. 008 ( 1 : 2 )</text>
<g font-size="4.8">
<text x="33.7" y="9.6">6</text>
<text x="103.7" y="9.6">5</text>
<text x="173.7" y="9.6">4</text>
<text x="243.7" y="9.6">3</text>
<text x="313.7" y="9.6">2</text>
<text x="383.7" y="9.6">1</text>
<text x="68.8" y="35.4">R5,15</text>
<text x="128.3" y="32.1">R5,15</text>
<text x="6.2" y="38.9">D</text>
<text x="120.6" y="39.6" transform="rotate(-90 120.6 39.6)">14</text>
<text x="134.6" y="40.8" transform="rotate(-90 134.6 40.8)">17</text>
<text x="410.5" y="38.9">D</text>
<text x="39.8" y="49.2" transform="rotate(-90 39.8 49.2)">17</text>
<text x="164.1" y="53.3">R5,15</text>
<text x="50.7" y="55.8">30</text>
<text x="83.2" y="55.8">105</text>
<text x="127" y="55.8">65</text>
<text x="93.7" y="62.1">42,5</text>
<text x="76.8" y="68.3">10,7</text>
<text x="95.7" y="69.1">21</text>
<text x="74.5" y="87.3" transform="rotate(-90 74.5 87.3)">45</text>
<text x="98.9" y="84.8" transform="rotate(-90 98.9 84.8)">35</text>
<text x="23.7" y="96.1" transform="rotate(-90 23.7 96.1)">80</text>
<text x="35.1" y="107.8" transform="rotate(-90 35.1 107.8)">33</text>
<text x="6.4" y="113.1">C</text>
<text x="410.7" y="113.1">C</text>
<text x="48.2" y="119.5">20</text>
<text x="125" y="121.1">114,45</text>
<text x="99.4" y="131.3">230</text>
<text x="62.1" y="140.3">83,8</text>
<text x="88.4" y="141.1">8</text>
<text x="93.7" y="140.3">26,5</text>
<text x="110.3" y="147.8">10,7</text>
<text x="75.3" y="152.1" transform="rotate(-90 75.3 152.1)">4,8</text>
<text x="37.5" y="159" transform="rotate(-90 37.5 159)">15</text>
<text x="22.4" y="167.9">5 X 45°</text>
<text x="76.1" y="167.7" transform="rotate(-90 76.1 167.7)">10</text>
<text x="18.9" y="170.2" transform="rotate(-90 18.9 170.2)">60</text>
<text x="65.4" y="171.5" transform="rotate(-90 65.4 171.5)">26,8</text>
<text x="248.6" y="168.5" transform="rotate(-90 248.6 168.5)">14,8</text>
<text x="263.8" y="171.5" transform="rotate(-90 263.8 171.5)">26,8</text>
<text x="231.6" y="179.5">35</text>
<text x="75.3" y="182.2" transform="rotate(-90 75.3 182.2)">5,3</text>
<text x="80" y="181.2">5,3</text>
<text x="95.7" y="181.9">32</text>
<text x="180.9" y="180.3" transform="rotate(-90 180.9 180.3)">20</text>
<text x="187.1" y="180.1">45°</text>
<text x="6.4" y="187.4">B</text>
<text x="204.1" y="191.1">15</text>
<text x="212.3" y="191.1">18</text>
<text x="229" y="187.8">45</text>
<text x="410.7" y="187.4">B</text>
<text x="41.5" y="193.5">10</text>
<text x="65.8" y="192.7">68,8</text>
<text x="93.7" y="192.7">42,5</text>
<text x="126.5" y="192.7">88,8</text>
<text x="160.7" y="193.5">10</text>
<text x="180.4" y="192.1">R14,5</text>
<text x="30.8" y="218.6" transform="rotate(-90 30.8 218.6)">14</text>
<text x="181.4" y="226.3" transform="rotate(-90 181.4 226.3)">12</text>
<text x="19.2" y="232.3" transform="rotate(-90 19.2 232.3)">80</text>
<text x="30.7" y="228.3" transform="rotate(-90 30.7 228.3)">25</text>
<text x="30.8" y="241.3" transform="rotate(-90 30.8 241.3)">27</text>
<text x="181.4" y="240.3" transform="rotate(-90 181.4 240.3)">12</text>
<text x="181.2" y="247.8" transform="rotate(-90 181.2 247.8)">18</text>
<text x="30" y="257.7" transform="rotate(-90 30 257.7)">8,5</text>
<text x="6.4" y="261.7">A</text>
<text x="410.7" y="261.7">A</text>
<text x="34.4" y="265.7">17,4</text>
<text x="56.2" y="265.7">25,2</text>
<text x="73.3" y="265.7">43,4</text>
<text x="93.2" y="266.5">28</text>
<text x="106.8" y="265.7">34,6</text>
<text x="125.2" y="265.7">38,8</text>
<text x="141.2" y="265.7">25,2</text>
<text x="99.4" y="276.1">230</text>
<text x="268.2" y="278.8">Pos. 008</text>
<text x="316" y="283.8">0008-10-016</text>
<text x="394.2" y="285">1 / 1</text>
<text x="33.7" y="290.9">6</text>
<text x="103.7" y="290.9">5</text>
<text x="173.7" y="290.9">4</text>
<text x="243.7" y="290.9">3</text>
<text x="313.7" y="290.9">2</text>
<text x="383.7" y="290.9">1</text>
</g>
<g font-size="4.6">
<text x="174.9" y="164.9">⌀5 THRU</text>
<text x="115" y="182.9">⌀5,5 THRU</text>
<text x="227.5" y="200.4">⌀15 THRU</text>
<text x="54.3" y="205.5">⌀6 THRU</text>
<text x="171.8" y="257">⌀6 THRU</text>
<text x="12" y="263">⌀6 THRU</text>
<text x="169.3" y="270.6">⌀5,5 THRU</text>
</g>
<g font-size="3.4">
<text x="241" y="266">Iulian Bors</text>
<text x="361" y="265.5">3/13/2021</text>
</g>
<g font-size="2.7">
<text x="241" y="260.1">Designed by</text>
<text x="273" y="260.1">Checked by</text>
<text x="298" y="260.1">Approved by</text>
<text x="330.3" y="260">Date</text>
<text x="361" y="260">Date</text>
<text x="378.4" y="280.1">Edition</text>
<text x="396.6" y="280.1">Sheet</text>
</g>
</svg>
